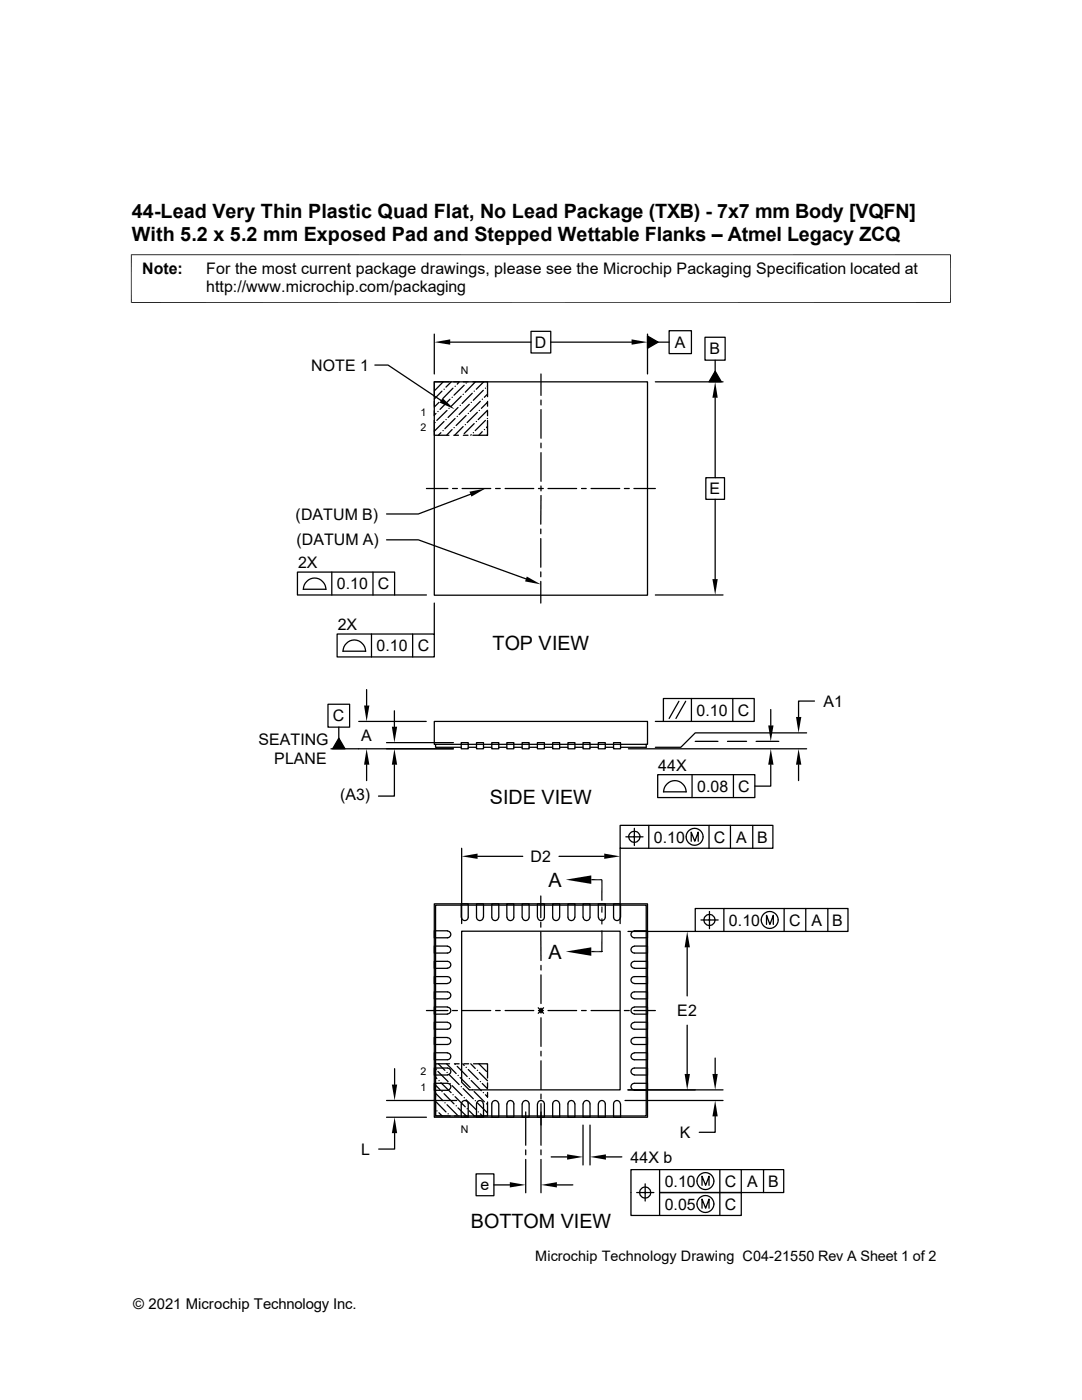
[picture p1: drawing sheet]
<svg xmlns="http://www.w3.org/2000/svg" width="216mm" height="279mm" viewBox="0 0 216 279" stroke-linecap="round" stroke-linejoin="round" font-family="sans-serif">
<g fill="none" stroke="#000" stroke-width=".25">
<path d="M74.8 72.9h2.6l10.6 7M86.7 76.2h42.5v42.6h-42.5zM86.7 66.7v7.9M88 79.9h.1M88.2 78.1l-1.5 1.5M88.4 76.2l-1.6 1.7M88.6 77.7h.1M89.6 76.2h-2.9v3M89.8 79.7l-2 2M89.8 68.3h16.2M90 76.2l-1 1.1M90.2 79.3h.1"/>
<path d="M90.4 77.5l-2 2M90.6 76.2h.9M90.8 77.1h.1M91.7 76.2l-.5 .5M92 79.1l-2 2M92.4 78.7h.1M92.5 76.2h.9M92.6 76.9l-2 2M93 76.5h.1M94.2 78.5l-2 2M94.4 76.2h2.9v3M94.6 78.1h.1"/>
<path d="M94.8 76.2l-2 2.1M96.2 79.7h.1M96.4 77.9l-2 2M96.5 76.2l-1.5 1.5M96.9 77.5h.1M97.3 77l-.1 .1M97.3 78.7l-.7 .6M106 66.1h3.9v4.3h-3.9zM107.9 74.6v4.3M107.9 79.8v1M109.9 68.3h16.1M129.2 67.1l2.1 1.2-2.1 1.2z"/>
<path d="M129.2 66.7v7.9M130.8 76.2h13.5M131.3 68.3h2.2M133.5 66h4.5v4.6h-4.5zM140.7 67.3h4v4.6h-4zM142.7 74.1l1.2 2.1h-2.4zM142.7 71.9v2.2M142.7 79.4v15.9M85.1 97.5h4.3M86.7 83.9v3h2.9M86.7 80.1v1M86.7 82v1"/>
<path d="M86.8 84.3h.1M87 82.5l-.3 .3M87.4 82.1h.1M87.6 80.3l-.9 .9M88 86.4l-.5 .5M88.4 85.9h.1M88.6 84.1l-1.9 2M89 83.7h.1M89.2 81.9l-2 2M89.6 81.5h.1M90.2 85.7l-1.1 1.2M90.3 97.5h1"/>
<path d="M90.6 86.9h.9M90.6 85.3h.1M90.8 83.5l-2 2.1M91.2 83.1h.1M91.4 81.3l-2 2M91.8 80.9h.1M92.2 97.5h5.7M92.4 85.1l-1.7 1.8M92.5 86.9h.9M92.8 84.8h.1M93 82.9l-2 2M93.4 82.5h.1"/>
<path d="M93.6 80.7l-2 2M93.9 98.6l-10.4 4h-6.4M94 80.3h.1M94 86.7l-.1 .2M94.4 86.4h.1M94.6 84.5l-2 2M95 84.1h.1M95.2 82.3l-2 2M95.6 81.9h.1M95.8 80.1l-2 2M96.2 86.1l-.7 .8M96.6 85.7h.1"/>
<path d="M96.9 83.9l-2.1 2M97.2 83.5h.1M97.3 80.3l-1.2 1.2M97.3 81.9l-1.9 1.8M97.3 85.1l-.2 .2M97.3 86.7l-.1 .2M97.3 80.1v1M97.3 82v1M97.3 83.9v3h-2.9M98.9 97.5h.9M100.8 97.5h5.7M107.4 97.5h1"/>
<path d="M107.9 81.7v5.8M107.9 88.4v1M107.9 90.3v5.8M107.9 97v1M107.9 98.9v5.7M109.3 97.5h5.8M116 97.5h1M117.9 97.5h5.8M124.6 97.5h1M126.5 97.5h4.3M140.8 95.3h3.8v4.4h-3.8zM142.7 99.7v15.9"/>
<path d="M59.4 114.2h19.3v4.5h-19.3zM60.5 117.6h4.6M60.5 117.6a2.24 2.24 0 0 1 2.3-2.2 2.24 2.24 0 0 1 2.2 2.2M66.2 114.2v4.5M74.4 114.2v4.5M77.1 107.7h6.4l21.4 7.8M78.7 118.7h6.4M107.9 105.6v.9M107.9 107.5v5.7M107.9 114.1v1M107.9 116v4.4M130.8 118.7h13.5"/>
<path d="M67.3 126.5h19.4v4.6h-19.4zM68.4 130h4.6M68.5 130a2.24 2.24 0 0 1 2.2-2.3 2.24 2.24 0 0 1 2.2 2.3M73.2 137.6v3.2M74.1 126.5v4.6M82.3 126.5v4.6M86.7 120.4v6.1M135.5 140l-2 3.4M136.8 140l-1.9 3.4M138 139.4v4.6M146.2 139.4v4.6M162.5 139.9h-3.2v3.2"/>
<path d="M65.4 140.5h4.4v4.6h-4.4zM66 149.4h24.5M67.6 147.3l1.2 2.1h-2.4zM67.6 145.1v2.2M71.6 144h13.4M73.2 152.6v3.2M77.1 148.2h13.4M78.7 152.6v6.3h-3.2M78.7 141.9v3.1M86.7 144h42.5v4.5h-42.5zM86.9 148.5v.6h5.1M92 148.2h1.4v1.2h-1.4z"/>
<path d="M93.4 149.1h1.7M95.1 148.2h1.4v1.2h-1.4zM96.5 149.1h1.6M98.1 148.2h1.4v1.2h-1.4zM99.5 149.1h1.6M101.1 148.2h1.4v1.2h-1.4zM102.5 149.1h1.7M104.2 148.2h1.4v1.2h-1.4zM105.6 149.1h1.6M107.2 148.2h1.4v1.2h-1.4zM108.6 149.1h1.7M110.3 148.2h1.4v1.2h-1.4z"/>
<path d="M111.7 149.1h1.6M113.3 148.2h1.4v1.2h-1.4zM114.7 149.1h1.6M116.3 148.2h1.4v1.2h-1.4zM117.7 149.1h1.7M119.4 148.2h1.4v1.2h-1.4zM120.8 149.1h1.6M122.4 148.2h1.4v1.2h-1.4zM125.4 149.4h35.6M128.9 148.5v.6h-5.1M130.8 144h19.7v-4.6h-18.1v4.6M131.2 154.6h19.4v4.6h-19.4z"/>
<path d="M132.4 158h4.5M132.4 158a2.24 2.24 0 0 1 2.3-2.2 2.24 2.24 0 0 1 2.2 2.2M138.1 154.6v4.6M138.7 148h4.6M145.2 148h3.8M146.3 154.6v4.6M150.9 148h4.5M153.8 152.6v4.3h-3.2M153.8 141.6v3.2M159.3 152.6v3.2M161 146.3h-22.3l-2.9 2.8h-5M92.1 169.3v15"/>
<path d="M95.3 170.9h9M107.9 178.8v4.3M111.5 170.9h9.1M118 175.6h2.1v4.1M123.7 164.7h30.5v4.6h-30.5zM123.7 169.3v15M124.9 167h3.4M125.4 167a1.14 1.14 0 0 1 1.2-1.1 1.14 1.14 0 0 1 1.1 1.1M125.5 167a1.1 1.1 0 0 0 1.1 1.1 1.1 1.1 0 0 0 1.1-1.1M126.6 165.3v3.4M129.5 164.7v4.6M137.9 167.9v-1.8l.7 1.8 .7-1.8v1.8"/>
<path d="M141.5 164.7v4.6M145.8 164.7v4.6M150.2 164.7v4.6M86.7 180.4h42.5v42.6h-42.5zM86.9 180.6h42v42.1h-42zM89.3 185.8h-2.6v1.4h2.6a.68 .68 0 0 0 .7-.7 .68 .68 0 0 0-.7-.7M89.3 188.8h-2.6v1.4h2.6a.68 .68 0 0 0 .7-.7 .68 .68 0 0 0-.7-.7M89.3 193.2a.68 .68 0 0 0 .7-.7 .68 .68 0 0 0-.7-.6h-2.6v1.4h2.6M89.3 196.3a.68 .68 0 0 0 .7-.7 .68 .68 0 0 0-.7-.7h-2.6v1.4h2.6M89.3 199.3a.68 .68 0 0 0 .7-.7 .68 .68 0 0 0-.7-.6h-2.6v1.3h2.6M92 183v-2.6h1.4v2.6a.68 .68 0 0 1-.6 .7 .68 .68 0 0 1-.7-.7M92.1 185.8h31.6v31.7h-30.1l-1.5-1.5z"/>
<path d="M96.4 183a.68 .68 0 0 1-.6 .7 .68 .68 0 0 1-.7-.7v-2.6h1.4v2.6M99.5 183a.68 .68 0 0 1-.7 .7 .68 .68 0 0 1-.7-.7v-2.6h1.4v2.6M101.1 183v-2.6h1.4v2.6a.68 .68 0 0 1-.6 .7 .68 .68 0 0 1-.7-.7M104.2 183v-2.6h1.4v2.6a.68 .68 0 0 1-.7 .7 .68 .68 0 0 1-.7-.7M107.2 180.4h1.4v2.6a.7 .7 0 0 1-.7 .7 .7 .7 0 0 1-.7-.7zM107.9 186v5.7M107.9 184.1v.9M107.9 192.7v.9M107.9 194.6v5.7M111.6 183a.68 .68 0 0 1-.6 .7 .68 .68 0 0 1-.7-.7v-2.6h1.4v2.6M114.7 183a.68 .68 0 0 1-.7 .7 .68 .68 0 0 1-.7-.7v-2.6h1.4v2.6M116.3 183v-2.6h1.4v2.6a.68 .68 0 0 1-.6 .7 .68 .68 0 0 1-.7-.7"/>
<path d="M119.4 183v-2.6h1.4v2.6a.68 .68 0 0 1-.7 .7 .68 .68 0 0 1-.7-.7M120.1 185.7v4.2h-2.1M123.8 183a.68 .68 0 0 1-.7 .7 .68 .68 0 0 1-.7-.7v-2.6h1.4v2.6M125.3 185.9h13.4M126.6 199.3a.68 .68 0 0 1-.7-.7 .68 .68 0 0 1 .7-.6h2.6v1.3h-2.6M126.6 196.3a.68 .68 0 0 1-.7-.7 .68 .68 0 0 1 .7-.7h2.6v1.4h-2.6M126.6 193.2a.68 .68 0 0 1-.7-.7 .68 .68 0 0 1 .7-.6h2.6v1.4h-2.6M126.6 188.8h2.6v1.4h-2.6a.68 .68 0 0 1-.7-.7 .68 .68 0 0 1 .7-.7M126.6 185.8h2.6v1.4h-2.6a.68 .68 0 0 1-.7-.7 .68 .68 0 0 1 .7-.7M137.1 189.1v9.7M138.7 181.3h30.5v4.6h-30.5zM139.9 183.6h3.4"/>
<path d="M141.6 181.9v3.4M144.4 181.3v4.6M153 184.5v-1.8l.6 1.8 .7-1.8v1.8M156.5 181.3v4.6M160.8 181.3v4.6M165.2 181.3v4.6M77.1 219.6h14M78.7 213.3v3.2M85.1 201.7h4.3M86.7 204h2.6a.7 .7 0 0 1 .7 .7 .7 .7 0 0 1-.7 .7h-2.6zM86.7 207.1h2.6a.7 .7 0 0 1 .7 .7 .7 .7 0 0 1-.7 .6h-2.6zM86.9 219.9v2.8h2.8"/>
<path d="M86.9 218.2l1.5 1.5M86.9 216.6l.9 .9M86.9 215l.3 .3M86.9 216.1v.9M86.9 218v.9M87 219.9l2 2M87 213.4h.1M87.4 213.8l2 2.1M87.5 212.3l1.3 1.3M87.6 215.6h.1M88 216.1l2 2M88.2 217.8h.1"/>
<path d="M88.6 218.3l2 2M89.1 212.3l1.9 1.9M89.2 214h.1M89.3 201h-2.6v1.4h2.6M89.3 201a.68 .68 0 0 1 .7 .7 .68 .68 0 0 1-.7 .7M89.3 210.1h-2.6v1.4h2.6a.68 .68 0 0 0 .7-.7 .68 .68 0 0 0-.7-.7M89.3 214.5a.68 .68 0 0 0 .7-.7 .68 .68 0 0 0-.7-.7h-2.6v1.4h2.6M89.3 217.6a.68 .68 0 0 0 .7-.7 .68 .68 0 0 0-.7-.7h-2.6v1.4h2.6M89.6 214.4l2 2.1M89.7 212.3h-2.8v2.8M89.8 216.2h.1M90.2 216.7l2 2"/>
<path d="M90.3 201.7h1M90.4 218.5h.1M90.7 212.3h.9M90.8 218.9l2 2M90.8 212.4h.1M91.2 212.8l2 2M91.4 214.6h.1M91.8 215.1l2 1.9M92 216.9h.1M92.2 201.7h5.7M92.3 212.3l.3 .3M92.4 217.3l2 2"/>
<path d="M92.6 212.3h.9M92.6 219.1h.1M93 219.5l2 2M93 213h.1M93.4 213.4l2 2M93.6 215.3h.1M93.9 212.3l.9 .9M94 215.6l2.1 2.1M94.2 217.5h.1M94.5 212.3h2.8v2.8M94.6 217.8l2 2.1M94.8 219.7h.1"/>
<path d="M95.2 213.6h.1M95.5 212.3l1.6 1.5M95.6 214l1.7 1.7M95.8 215.9h.1M96.2 216.2l1.1 1.1M96.4 218.1h.1M96.9 218.5l.4 .4M97.2 212.4l.1 .1M97.3 216.1v.9M97.3 218v.9M97.3 219.9v2.8h-2.8M98.9 201.7h.9"/>
<path d="M100.8 201.7h5.7M107.4 219.9a.68 .68 0 0 1 .8-.2 .68 .68 0 0 1 .4 .6v2.7h-1.4v-2.7zM107.4 201.1l1.1 1.1M107.4 201.7h1M107.9 201.2v1M107.9 203.1v5.7M107.9 209.8v.9M107.9 211.7v5.7M107.9 218.4v.9M108.5 201.1l-1.1 1.1M109.3 201.7h5.8M116 201.7h1"/>
<path d="M117.9 201.7h5.8M124.6 201.7h1M124.7 219.6h19.6M125.3 217.5h19M126 207.4l.6-.3h2.6v1.3h-2.8l-.5-.4zM126.2 204.2l.4-.2h2.6v1.4h-2.6a.68 .68 0 0 1-.7-.5 .68 .68 0 0 1 .3-.7zM126.5 201.7h4.3M126.6 217.6a.68 .68 0 0 1-.7-.7 .68 .68 0 0 1 .7-.7h2.6v1.4h-2.6M126.6 214.5a.68 .68 0 0 1-.7-.7 .68 .68 0 0 1 .7-.7h2.6v1.4h-2.6M126.6 210.1h2.6v1.4h-2.6a.68 .68 0 0 1-.7-.7 .68 .68 0 0 1 .7-.7M126.6 201h2.6v1.4h-2.6M126.6 201a.68 .68 0 0 0-.7 .7 .68 .68 0 0 0 .7 .7"/>
<path d="M137.1 204.6v9.7M142.7 211.2v3.1M77.1 223h8M78.7 226.1v3.2h-3.1M87.2 221.7h.1M87.6 222.1l.6 .6M88.8 220.1h.1M89.2 220.5l2 2M89.4 222.3h.1M89.8 222.7h.1M90.7 222.7h.9M91 220.7h.1"/>
<path d="M91.4 221.1l1.6 1.6M92 220.3v2.7h1.4v-2.7a.68 .68 0 0 0-.6-.7 .68 .68 0 0 0-.7 .7M92.6 222.7h.9M93.2 221.3h.1M93.6 221.7l1.1 1M95 234.3h3.6v4.3h-3.6zM95.2 220.1l2 2M95.4 221.9h.1M95.8 222.3l.5 .4M96.4 220.3a.68 .68 0 0 0-.6-.7 .68 .68 0 0 0-.7 .7v2.7h1.4v-2.7M97.1 220.3h.1M98.6 236.5h3.1"/>
<path d="M99.5 220.3a.68 .68 0 0 0-.7-.7 .68 .68 0 0 0-.7 .7v2.7h1.4v-2.7M101.1 220.3v2.7h1.4v-2.7a.68 .68 0 0 0-.6-.7 .68 .68 0 0 0-.7 .7M104.2 220.3v2.7h1.4v-2.7a.68 .68 0 0 0-.7-.7 .68 .68 0 0 0-.7 .7M104.9 221.9v6.7M104.9 229.5v1M104.9 231.4v6.6M107.9 220.3v8.3M107.9 229.5v1M107.9 231.4v6.6M110 230.9h3.2M111.1 236.5h3.2M111.6 220.3a.68 .68 0 0 0-.6-.7 .68 .68 0 0 0-.7 .7v2.7h1.4v-2.7"/>
<path d="M114.7 220.3a.68 .68 0 0 0-.7-.7 .68 .68 0 0 0-.7 .7v2.7h1.4v-2.7M116.3 220.3v2.7h1.4v-2.7a.68 .68 0 0 0-.6-.7 .68 .68 0 0 0-.7 .7M116.3 224.5v8M117.7 224.5v8M119.4 220.3v2.7h1.4v-2.7a.68 .68 0 0 0-.7-.7 .68 .68 0 0 0-.7 .7M120.9 230.9h3.2M123.8 220.3a.68 .68 0 0 0-.7-.7 .68 .68 0 0 0-.7 .7v2.7h1.4v-2.7M127 238h3.5M128.7 236.3v3.4M131.6 233.4v4.6h16.3v4.6h-22v-9.2h30.5v4.6h-24.8v4.6M140.1 236.6v-1.9l.7 1.9 .7-1.9v1.9M142.7 222.8v3.2h-3.2"/>
<path d="M143.6 233.4v9.2M147.9 233.4v4.6M152.4 233.4v4.6M140.1 241.1v-1.8l.7 1.8 .7-1.8v1.8"/>
<circle cx="138.6" cy="167" r="1.69"/>
<circle cx="141.6" cy="183.6" r="1.11"/>
<circle cx="153.6" cy="183.6" r="1.69"/>
<circle cx="107.9" cy="201.7" r=".34"/>
<circle cx="128.7" cy="238" r="1.11"/>
<circle cx="140.8" cy="235.7" r="1.69"/>
<circle cx="140.8" cy="240.3" r="1.69"/>
</g>
<g fill="#000">
<path d="M88.3 79.5l2.4 2.2-3-1.4zM86.7 68.3l3.1-.6v1.1zM126 67.7l3.2 .6-3.2 .5zM129.2 67.1l2.1 1.2-2.1 1.2zM142.7 76.2l.5 3.2h-1zM142.7 74.1l1.2 2.1h-2.4zM93.7 98.1l3.2-.6-2.8 1.6zM105.1 115.1l2.8 1.5-3.1-.6zM142.2 115.6h1l-.5 3.1zM67.6 147.3l1.2 2.1h-2.4zM73.2 149.4l.5 3.2h-1.1zM72.6 140.8h1.1l-.5 3.2z"/>
<path d="M78.2 145h1l-.5 3.2zM78.7 149.4l.5 3.2h-1zM153.8 149.4l.5 3.2h-1zM153.3 144.8h1l-.5 3.2zM159.3 149.4l.6 3.2h-1.1zM158.8 143.1h1.1l-.6 3.2zM92.1 170.9l3.2-.6v1.1zM112.9 175.6l5.1-.9v1.7zM120.6 170.3l3.1 .6-3.1 .5zM112.9 189.9l5.1-.8v1.7zM120 180.9l.2 1.2h-.2zM120 183.3l.2 1.2h-.2z"/>
<path d="M120 180.9h.2v1.2zM120 183.3h.2v1.2zM137.1 185.9l.6 3.2h-1.1zM78.2 216.5h1l-.5 3.1zM136.6 214.3h1.1l-.6 3.2zM142.2 214.3h1l-.5 3.2zM78.7 223l.5 3.1h-1zM101.7 235.9l3.2 .6-3.2 .5zM107.9 236.5l3.2-.6v1.1zM113.2 230.4l3.1 .5-3.1 .5zM117.7 230.9l3.2-.5v1zM142.7 219.6l.5 3.2h-1z"/>
</g>
<path d="M26.1 50.8h163.6M26.2 50.8v9.7M189.7 50.8v9.7M26.1 60.4h163.6M120 189.9h.2" fill="none" stroke="#000" stroke-width=".2"/>
<g font-size="3.9">
<text x="26.3" y="43.5">44-Lead Very Thin Plastic Quad Flat, No Lead Package (TXB) - 7x7 mm Body [VQFN]</text>
<text x="26.3" y="48">With 5.2 x 5.2 mm Exposed Pad and Stepped Wettable Flanks – Atmel Legacy ZCQ</text>
<text x="98.3" y="129.7">TOP VIEW</text>
<text x="97.7" y="160.4">SIDE VIEW</text>
<text x="109.4" y="177">A</text>
<text x="109.4" y="191.3">A</text>
<text x="93.9" y="245">BOTTOM VIEW</text>
</g>
<g font-size="3.2">
<text x="28.4" y="54.6">Note:</text>
<text x="41.1" y="54.6">For the most current package drawings, please see the Microchip Packaging Specification located at</text>
<text x="41.1" y="58.3">http://www.microchip.com/packaging</text>
<text x="106.7" y="69.4">D</text>
<text x="134.7" y="69.4">A</text>
<text x="141.6" y="70.7">B</text>
<text x="62.1" y="74">NOTE 1</text>
<text x="141.6" y="98.6">E</text>
<text x="59" y="103.7">(DATUM B)</text>
<text x="59.1" y="108.8">(DATUM A)</text>
<text x="59.5" y="113.4">2X</text>
<text x="67.2" y="117.6">0.10</text>
<text x="75.4" y="117.6">C</text>
<text x="67.4" y="125.8">2X</text>
<text x="75.1" y="130">0.10</text>
<text x="83.4" y="130">C</text>
<text x="66.4" y="144">C</text>
<text x="139" y="142.8">0.10</text>
<text x="147.2" y="142.8">C</text>
<text x="164.3" y="141.1">A1</text>
<text x="51.6" y="148.8">SEATING</text>
<text x="72.1" y="147.9">A</text>
<text x="54.7" y="152.4">PLANE</text>
<text x="131.4" y="153.8">44X</text>
<text x="67.9" y="159.7">(A3)</text>
<text x="139.1" y="158">0.08</text>
<text x="147.3" y="158">C</text>
<text x="105.8" y="172">D2</text>
<text x="130.5" y="168.1">0.10</text>
<text x="142.5" y="168.1">C</text>
<text x="146.9" y="168.1">A</text>
<text x="151.1" y="168.1">B</text>
<text x="145.5" y="184.7">0.10</text>
<text x="157.4" y="184.7">C</text>
<text x="161.9" y="184.7">A</text>
<text x="166.1" y="184.7">B</text>
<text x="135.1" y="202.8">E2</text>
<text x="135.6" y="227.1">K</text>
<text x="72.1" y="230.5">L</text>
<text x="125.8" y="232">44X b</text>
<text x="95.9" y="237.6">e</text>
<text x="132.6" y="236.9">0.10</text>
<text x="144.6" y="236.9">C</text>
<text x="149.1" y="236.9">A</text>
<text x="153.2" y="236.9">B</text>
<text x="132.6" y="241.4">0.05</text>
<text x="144.6" y="241.4">C</text>
</g>
<text font-size="3" x="26.6" y="261.3">© 2021 Microchip Technology Inc.</text>
<text font-size="2.9" x="106.8" y="251.6">Microchip Technology Drawing C04-21550 Rev A Sheet 1 of 2</text>
<g font-size="2.1">
<text x="91.9" y="74.6">N</text>
<text x="83.9" y="83.1">1</text>
<text x="83.9" y="86.1">2</text>
<text x="83.9" y="214.6">2</text>
<text x="83.9" y="217.6">1</text>
<text x="91.9" y="226.1">N</text>
</g>
</svg>
